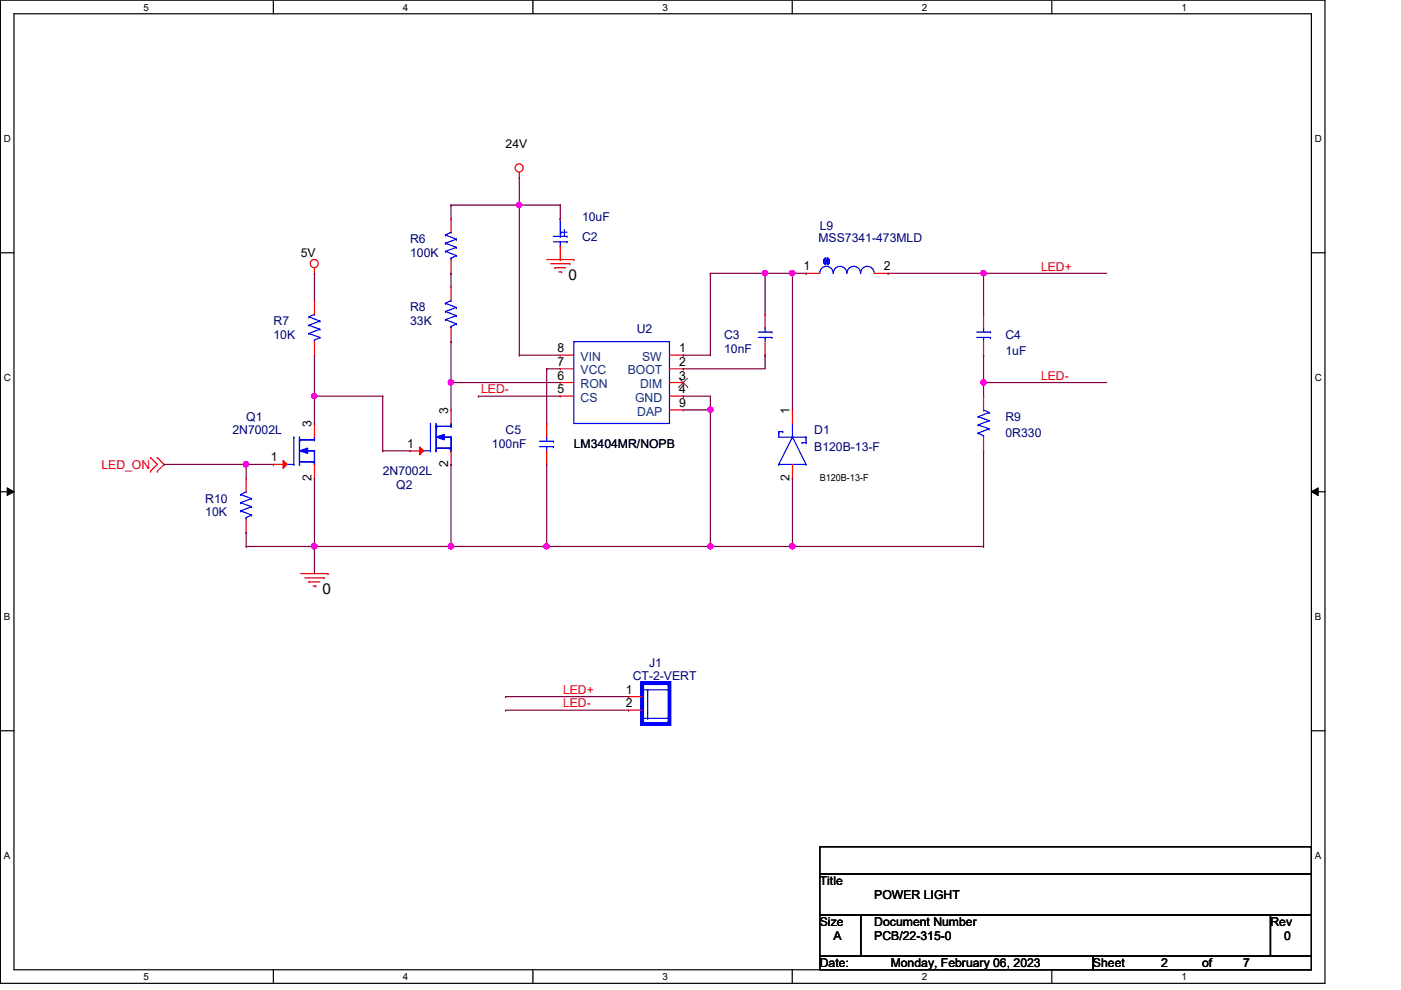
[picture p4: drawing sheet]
<svg xmlns="http://www.w3.org/2000/svg" width="297mm" height="210mm" viewBox="0 0 297 210" stroke-linecap="round" stroke-linejoin="round" font-family="sans-serif">
<path d="M.1 0h280.8v208.5h-280.8zM3 2.9h275v202.7h-275z" fill="none" stroke="#000" stroke-width=".25"/>
<g fill="#fff">
<path d="M30.4 .3h1.2v2.4h-1.2z"/>
<path d="M30.4 205.9h1.2v2.3h-1.2z"/>
</g>
<path d="M58 0v2.9M58 205.6v2.9" fill="none" stroke="#000" stroke-width=".25"/>
<g fill="#fff">
<path d="M85.4 .3h1.2v2.4h-1.2z"/>
<path d="M85.4 205.9h1.2v2.3h-1.2z"/>
</g>
<path d="M113 0v2.9M113 205.6v2.9" fill="none" stroke="#000" stroke-width=".25"/>
<g fill="#fff">
<path d="M140.5 .3h1.1v2.4h-1.1z"/>
<path d="M140.5 205.9h1.1v2.3h-1.1z"/>
</g>
<path d="M168 0v2.9M168 205.6v2.9" fill="none" stroke="#000" stroke-width=".25"/>
<g fill="#fff">
<path d="M195.4 .3h1.2v2.4h-1.2z"/>
<path d="M195.4 205.9h1.2v2.3h-1.2z"/>
</g>
<path d="M223 0v2.9M223 205.6v2.9" fill="none" stroke="#000" stroke-width=".25"/>
<g fill="#fff">
<path d="M250.5 .3h1.1v2.4h-1.1z"/>
<path d="M250.5 205.9h1.1v2.3h-1.1z"/>
<path d="M.8 28.2h1.5v2.4h-1.5z"/>
<path d="M278.8 28.2h1.4v2.4h-1.4z"/>
<path d="M.8 78.9h1.5v2.3h-1.5z"/>
<path d="M278.8 78.9h1.4v2.3h-1.4z"/>
</g>
<path d="M.1 53.6h2.9M278 53.6h2.9" fill="none" stroke="#000" stroke-width=".25"/>
<g fill="#fff">
<path d="M.8 129.6h1.4v2.3h-1.4z"/>
<path d="M278.8 129.6h1.3v2.3h-1.3z"/>
</g>
<path d="M.1 104.3h2.9M278 104.3h2.9" fill="none" stroke="#000" stroke-width=".25"/>
<path d="M1.5 103.4l1.5 .9-1.5 .8zM278 104.3l1.5-.9v1.7z" fill="#000"/>
<path d="M1.5 103.4l1.5 .9-1.5 .8zM278 104.3l1.5-.9v1.7z" fill="none" stroke="#000" stroke-width=".21"/>
<g fill="#fff">
<path d="M.8 180.3h1.4v2.3h-1.4z"/>
<path d="M278.8 180.3h1.3v2.3h-1.3z"/>
</g>
<path d="M.1 154.9h2.9M278 154.9h2.9M173.8 179.5h104.2v5.8h-104.2zM173.8 185.3h104.2v8.7h-104.2zM173.8 194h8.7v8.7h-8.7zM182.5 194h86.9v8.7h-86.9zM269.4 194h8.6v8.7h-8.6zM173.8 202.7h57.9v2.9h-57.9zM231.7 202.7h46.3v2.9h-46.3z" fill="none" stroke="#000" stroke-width=".25"/>
<g fill="none" stroke="#f00" stroke-width=".25">
<path d="M110.1 37.7h.1M110.1 36.5v1.2M66.7 58h.1M66.7 56.8v1.2M115.9 55h5.8M116.8 55.9h4M117.6 56.8h.1M117.6 56.8h2.3M118.5 57.7h.6M119.1 57.7h.1M120.8 55.9h.1M121.7 55h.1"/>
<path d="M208.5 75.3h.1M208.5 66.6h.1M208.5 66.6v2.9M208.5 72.4v2.9M31.9 99.9h.1M31.9 97h.1M31.9 97l1.5 1.5-1.5 1.4M33.4 97h.1M33.4 99.9h.1M33.4 97l1.4 1.5-1.4 1.4M63.8 121.6h5.8M64.6 122.5h4.1"/>
<path d="M65.5 123.4h.1M65.5 123.4h2.3M66.4 124.2h.6M67 124.2h.1M68.7 122.5h.1M69.6 121.6h.1"/>
<circle cx="110.1" cy="35.6" r=".85"/>
<circle cx="66.6" cy="55.9" r=".85"/>
</g>
<g fill="none" stroke="#00f" stroke-width=".25">
<path d="M207.1 71.5h2.9M207.1 70.4h2.9M208.5 69.5h.1M208.5 71.5h.1M208.5 69.5v.9M208.5 71.5v.9M210 71.5h.1M210 70.4h.1M89.8 95.6h1.5M91.3 95.6h.1M91.3 89.8h.1M91.3 89.8v5.8"/>
<path d="M92.5 95.6h.1M92.5 90.4h.1M92.5 89.8v5.8M92.5 90.4h3.1M92.5 95h3.1M92.7 90.4h.1M93.9 92.7h1.7M95.3 95h.1M95.6 90.4h.1M95.6 92.7h.1M95.6 95.6h.1M95.6 95h.1"/>
<path d="M95.6 89.8v.6M95.6 92.7v2.9"/>
</g>
<path d="M92.5 92.7l1.7-.6v1.2z" fill="#00f"/>
<path d="M92.5 92.7l1.7-.6v1.2z" fill="none" stroke="#00f" stroke-width=".25"/>
<path d="M89 94.7l.8 .9-.8 .8z" fill="#f00"/>
<path d="M86.9 95.6h.1M86.9 95.6h2.9M89 94.7l.8 .9-.8 .8zM95.6 98.5h.1M95.6 86.9h.1M95.6 86.9v2.9M95.6 95.6v2.9M115.9 98.5h.1M115.9 89.8h.1M115.9 89.8v2.9M115.9 95.6v2.9" fill="none" stroke="#f00" stroke-width=".25"/>
<g fill="none" stroke="#00f" stroke-width=".25">
<path d="M60.9 98.5h1.4M62.3 98.5h.1M62.3 92.7h.1M62.3 92.7v5.8M63.5 98.5h.1M63.5 93.3h.1M63.5 92.7v5.8M63.5 93.3h3.2M63.5 97.9h3.2M63.8 93.3h.1M64.9 95.6h1.8M66.4 97.9h.1"/>
<path d="M66.7 93.3h.1M66.7 95.6h.1M66.7 98.5h.1M66.7 97.9h.1M66.7 92.7v.6M66.7 95.6v2.9M114.4 94.7h2.9M114.4 93.6h2.9M115.9 92.7h.1M115.9 94.7h.1M115.9 92.7v.9M115.9 94.7v.9"/>
<path d="M117.3 94.7h.1M117.3 93.6h.1"/>
</g>
<path d="M63.5 95.6l1.7-.6v1.1z" fill="#00f"/>
<path d="M63.5 95.6l1.7-.6v1.1z" fill="none" stroke="#00f" stroke-width=".25"/>
<path d="M60 97.6l.9 .9-.9 .8z" fill="#f00"/>
<g fill="none" stroke="#f00" stroke-width=".25">
<path d="M95.6 46.4h.1M95.6 58h.1M95.6 46.4v2.8M95.6 55v3M118.8 46.4h.1M118.8 55h.1M118.8 52.2v2.8M170.9 58h.1M170.9 58h2.9M185.4 58h2.9M188.3 58h.1M66.7 63.7h.1"/>
<path d="M66.7 75.3h.1M66.7 63.7v2.9M66.7 72.4v2.9M95.6 60.8h.1M95.6 72.4h.1M95.6 60.8v2.9M95.6 69.5v2.9M118.8 78.2h.1M118.8 75.3h.1M118.8 75.3h2.9M118.8 78.2h2.9M141.9 75.3h3"/>
<path d="M141.9 78.2h3M144.9 75.3h.1M144.9 78.2h.1M162.2 75.3h.1M162.2 66.6h.1M162.2 66.6v2.9M162.2 72.4v2.9M58 98.5h.1M58 98.5h2.9M60 97.6l.9 .9-.9 .8zM66.7 89.8h.1M66.7 89.8v2.9"/>
<path d="M66.7 98.5v2.9M118.8 84h.1M118.8 81.1h.1M118.8 81.1h2.9M118.8 84h2.9M141.9 81.1h3M141.9 84h3M141.9 86.9h3M144.9 81.1h.1M144.9 84h.1M144.9 86.9h.1M168 86.9h.1"/>
<path d="M168 86.9v2.9M168 98.5v2.9M208.5 84h.1M208.5 95.6h.1M208.5 84v2.9M208.5 92.7v2.9M52.2 101.4h.1M52.2 112.9h.1M52.2 101.4v2.9M52.2 110.1v2.8M66.7 101.4h.1M168 101.4h.1"/>
<path d="M133.3 147.7h.1M133.3 150.6h.1M133.3 147.7h2.8M133.3 150.6h2.8"/>
</g>
<g fill="none" stroke="#00f" stroke-width=".25">
<path d="M94.4 53.3h.1M94.4 51.6h.1M94.4 49.8h.1M94.4 53.3l2.4 .9M94.4 51.6l2.4 .9M94.4 49.8l2.4 .9M95.6 49.2h.1M95.6 54.7h.1M95.6 49.2l-1.2 .6M95.6 54.7v.3M96.8 54.2h.1M96.8 52.5h.1"/>
<path d="M96.8 50.7h.1M96.8 54.2l-1.2 .5M96.8 52.5l-2.4 .8M96.8 50.7l-2.4 .9M117.3 50.1h2.9M117.3 51.3h2.9M118.8 52.2h.1M118.8 50.1h.1M118.8 46.4h.1M118.8 46.4v3.7M118.8 51.3v.9M119.1 49.2h.1"/>
<path d="M119.1 49.2h1.1M119.7 49.8h.1M119.7 48.7v1.1M120.2 50.1h.1M120.2 51.3h.1M173.8 58a1.42 1.42 0 0 1 1.4-1.5 1.42 1.42 0 0 1 1.5 1.5M174.7 55.6h.1M174.7 55h.1M174.7 55.6l.3 .3M174.7 55v.6M174.7 55l1.1 .6M175 54.7h.1"/>
<path d="M175 55.9h.1M175 54.7l-.3 .3M175 54.7h.6M175 54.7l.6 1.2M175 55.9h.6M175.6 54.7h.1M175.6 55.9h.1M175.6 54.7l-.6 1.2M175.6 54.7l.2 .3M175.8 55h.1M175.8 55.6h.1M175.8 55l-1.1 .6"/>
<path d="M175.8 55v.6M175.8 55.6l-.2 .3M176.7 58a1.42 1.42 0 0 1 1.4-1.5 1.42 1.42 0 0 1 1.4 1.5M179.6 58a1.44 1.44 0 0 1 1.4-1.5 1.44 1.44 0 0 1 1.5 1.5M182.5 58a1.42 1.42 0 0 1 1.4-1.5 1.42 1.42 0 0 1 1.4 1.5M65.5 70.7h.1M65.5 69h.1M65.5 67.2h.1M65.5 70.7l2.3 .8M65.5 69l2.3 .8M65.5 67.2l2.3 .9M66.7 66.6h.1"/>
<path d="M66.7 72.1h.1M66.7 66.6l-1.2 .6M66.7 72.1v.3M67.8 71.5h.1M67.8 69.8h.1M67.8 68.1h.1M67.8 71.5l-1.1 .6M67.8 69.8l-2.3 .9M67.8 68.1l-2.3 .9M94.4 67.8h.1M94.4 66h.1M94.4 64.3h.1"/>
<path d="M94.4 67.8l2.4 .9M94.4 66l2.4 .9M94.4 64.3l2.4 .9M95.6 63.7h.1M95.6 69.2h.1M95.6 69.2v.3M95.6 63.7l-1.2 .6M96.8 68.7h.1M96.8 66.9h.1M96.8 65.2h.1M96.8 68.7l-1.2 .5M96.8 66.9l-2.4 .9"/>
<path d="M96.8 65.2l-2.4 .8M121.7 72.4h20.2v17.4h-20.2zM160.8 71.5h2.9M160.8 70.4h2.9M162.2 69.5h.1M162.2 71.5h.1M162.2 69.5v.9M162.2 71.5v.9M163.7 71.5h.1M163.7 70.4h.1M165.1 98.5h.1M165.1 91.8h.1"/>
<path d="M165.1 91.5h.1M165.1 98.5h5.8M165.1 91.5v1.2h5.8M165.1 91.5h.9M166 91.5h.1M168 92.7h.1M168 89.8h.1M168 92.7l2.9 5.8M168 92.7l-2.9 5.8M168 89.8v2.9M170 93.9h.1M170 93.9h.9"/>
<path d="M170.9 98.5h.1M170.9 92.7h.1M170.9 93.9h.1M170.9 92.7v1.2M207.4 91.8h.1M207.4 90.1h.1M207.4 88.3h.1M207.4 91.8l1.1 .6M207.4 90.1l2.3 .8M207.4 88.3l2.3 .9M208.5 86.9h.1M208.5 92.4h.1"/>
<path d="M208.5 86.9l1.2 .6M208.5 92.4v.3M209.7 90.9h.1M209.7 89.2h.1M209.7 87.5h.1M209.7 90.9l-2.3 .9M209.7 89.2l-2.3 .9M209.7 87.5l-2.3 .8M51 108.3h.1M51 106.6h.1M51 104.9h.1M51 108.3l2.3 .9"/>
<path d="M51 106.6l2.3 .8M51 104.9l2.3 .8M52.2 104.3h.1M52.2 109.8h.1M52.2 104.3l-1.2 .6M52.2 109.8v.3M53.3 109.2h.1M53.3 107.4h.1M53.3 105.7h.1M53.3 109.2l-1.1 .6M53.3 107.4l-2.3 .9M53.3 105.7l-2.3 .9"/>
<path d="M136.1 146.3h5.8M136.1 152.3h5.8M137.3 152.3h.1M137.3 146.3v6M141.9 146.3h.1M141.9 152.3h.1"/>
</g>
<path d="M136.1 144.8h5.8v8.7h-5.8z" fill="none" stroke="#00f" stroke-width=".85"/>
<path d="M143.9 82h.1M144 80.2l1.8 1.8M145.8 80.2l-1.9 1.8M145.8 82h.1" fill="none" stroke="#804000" stroke-width=".21"/>
<path d="M110.1 37.7h.1M110.1 37.7v37.6M66.7 58h.1M66.7 58v5.7M95.6 43.5h.1M95.6 43.5v2.9M95.6 43.5h23.2M110.1 43.5h.1" fill="none" stroke="#800040" stroke-width=".25"/>
<circle cx="110.1" cy="43.4" r=".56" fill="#f0f"/>
<circle cx="110.1" cy="43.4" r=".56" fill="none" stroke="#f0f" stroke-width=".25"/>
<path d="M95.6 58h.1M95.6 58v2.8M118.8 43.5h.1M118.8 43.5v2.9M150.6 58h.1M150.6 58v17.3M150.6 58h17.4M162.2 58h.1M162.2 58v8.6M168 58h.1" fill="none" stroke="#800040" stroke-width=".25"/>
<circle cx="162.2" cy="57.9" r=".56" fill="#f0f"/>
<circle cx="162.2" cy="57.9" r=".56" fill="none" stroke="#f0f" stroke-width=".25"/>
<path d="M168 58h.1M168 58v28.9" fill="none" stroke="#800040" stroke-width=".25"/>
<circle cx="168" cy="57.9" r=".56" fill="#f0f"/>
<circle cx="168" cy="57.9" r=".56" fill="none" stroke="#f0f" stroke-width=".25"/>
<path d="M168 58h2.9M170.9 58h.1M188.3 58h.1M188.3 58h46.3M208.5 58h.1" fill="none" stroke="#800040" stroke-width=".25"/>
<circle cx="208.5" cy="57.9" r=".56" fill="#f0f"/>
<circle cx="208.5" cy="57.9" r=".56" fill="none" stroke="#f0f" stroke-width=".25"/>
<path d="M208.5 58h.1M208.5 58v8.6M95.6 72.4h.1M95.6 72.4v8.7" fill="none" stroke="#800040" stroke-width=".25"/>
<circle cx="95.6" cy="81.1" r=".56" fill="#f0f"/>
<circle cx="95.6" cy="81.1" r=".56" fill="none" stroke="#f0f" stroke-width=".25"/>
<g fill="none" stroke="#800040" stroke-width=".25">
<path d="M110.1 75.3h.1M110.1 75.3h8.7M115.9 78.2h.1M115.9 78.2h2.9M115.9 78.2v11.6M144.9 75.3h.1M144.9 78.2h.1M144.9 75.3h5.7M162.2 75.3h.1M162.2 75.3v2.9h-17.3M208.5 75.3h.1M208.5 75.3v5.8"/>
<path d="M95.6 81.1h.1M95.6 81.1h23.2M95.6 81.1v5.8M208.5 81.1h.1M208.5 81.1h26.1"/>
</g>
<circle cx="208.5" cy="81.1" r=".56" fill="#f0f"/>
<circle cx="208.5" cy="81.1" r=".56" fill="none" stroke="#f0f" stroke-width=".25"/>
<path d="M66.7 75.3v8.7M66.7 84h.1M66.7 84h14.4M101.4 84h.1M101.4 84h17.4M144.9 84h.1M144.9 84h5.7v2.9M150.6 86.9h.1M208.5 81.1h.1M208.5 81.1v2.9" fill="none" stroke="#800040" stroke-width=".25"/>
<circle cx="66.6" cy="84" r=".56" fill="#f0f"/>
<circle cx="66.6" cy="84" r=".56" fill="none" stroke="#f0f" stroke-width=".25"/>
<path d="M34.8 98.5h.1M34.8 98.5h17.4M81.1 84h.1M81.1 95.6h.1M81.1 84v11.6M81.1 95.6h5.8M208.5 95.6v20.3M208.5 115.9h.1" fill="none" stroke="#800040" stroke-width=".25"/>
<circle cx="52.1" cy="98.5" r=".56" fill="#f0f"/>
<circle cx="52.1" cy="98.5" r=".56" fill="none" stroke="#f0f" stroke-width=".25"/>
<path d="M52.2 98.5h.1M52.2 98.5v2.9M52.2 98.5h5.8M115.9 98.5h.1M115.9 98.5v17.4M168 101.4h.1M168 101.4v14.5" fill="none" stroke="#800040" stroke-width=".25"/>
<circle cx="168" cy="115.8" r=".56" fill="#f0f"/>
<circle cx="168" cy="115.8" r=".56" fill="none" stroke="#f0f" stroke-width=".25"/>
<path d="M95.6 98.5h.1M95.6 98.5v17.4" fill="none" stroke="#800040" stroke-width=".25"/>
<circle cx="95.6" cy="115.8" r=".56" fill="#f0f"/>
<circle cx="95.6" cy="115.8" r=".56" fill="none" stroke="#f0f" stroke-width=".25"/>
<path d="M66.7 101.4h.1M66.7 101.4v14.5" fill="none" stroke="#800040" stroke-width=".25"/>
<circle cx="66.6" cy="115.8" r=".56" fill="#f0f"/>
<circle cx="66.6" cy="115.8" r=".56" fill="none" stroke="#f0f" stroke-width=".25"/>
<path d="M66.7 89.8h.1M66.7 84v5.8M52.2 112.9h.1M52.2 115.9h.1M52.2 115.9h43.4M52.2 112.9v3M66.7 115.9h.1M66.7 115.9v5.7M115.9 115.9h52.1M150.6 115.9h.1" fill="none" stroke="#800040" stroke-width=".25"/>
<circle cx="115.9" cy="115.8" r=".56" fill="#f0f"/>
<circle cx="115.9" cy="115.8" r=".56" fill="none" stroke="#f0f" stroke-width=".25"/>
<circle cx="150.6" cy="115.8" r=".56" fill="#f0f"/>
<circle cx="150.6" cy="115.8" r=".56" fill="none" stroke="#f0f" stroke-width=".25"/>
<path d="M144.9 86.9h5.7M150.6 86.9h.1M150.6 86.9v29M95.6 115.9h20.3M115.9 115.9h.1M150.6 115.9h.1M168 115.9h.1M168 115.9h40.5M107.2 147.7h.1M107.2 150.6h.1M107.2 147.7h26.1M107.2 150.6h26.1" fill="none" stroke="#800040" stroke-width=".25"/>
<circle cx="150.6" cy="86.9" r=".56" fill="#f0f"/>
<circle cx="150.6" cy="86.9" r=".56" fill="none" stroke="#f0f" stroke-width=".25"/>
<circle cx="110.1" cy="43.4" r=".56" fill="#f0f"/>
<circle cx="110.1" cy="43.4" r=".56" fill="none" stroke="#f0f" stroke-width=".25"/>
<circle cx="162.2" cy="57.9" r=".56" fill="#f0f"/>
<circle cx="162.2" cy="57.9" r=".56" fill="none" stroke="#f0f" stroke-width=".25"/>
<circle cx="168" cy="57.9" r=".56" fill="#f0f"/>
<circle cx="168" cy="57.9" r=".56" fill="none" stroke="#f0f" stroke-width=".25"/>
<circle cx="208.5" cy="57.9" r=".56" fill="#f0f"/>
<circle cx="208.5" cy="57.9" r=".56" fill="none" stroke="#f0f" stroke-width=".25"/>
<circle cx="95.6" cy="81.1" r=".56" fill="#f0f"/>
<circle cx="95.6" cy="81.1" r=".56" fill="none" stroke="#f0f" stroke-width=".25"/>
<circle cx="208.5" cy="81.1" r=".56" fill="#f0f"/>
<circle cx="208.5" cy="81.1" r=".56" fill="none" stroke="#f0f" stroke-width=".25"/>
<circle cx="66.6" cy="84" r=".56" fill="#f0f"/>
<circle cx="66.6" cy="84" r=".56" fill="none" stroke="#f0f" stroke-width=".25"/>
<circle cx="52.1" cy="98.5" r=".56" fill="#f0f"/>
<circle cx="52.1" cy="98.5" r=".56" fill="none" stroke="#f0f" stroke-width=".25"/>
<circle cx="168" cy="115.8" r=".56" fill="#f0f"/>
<circle cx="168" cy="115.8" r=".56" fill="none" stroke="#f0f" stroke-width=".25"/>
<circle cx="95.6" cy="115.8" r=".56" fill="#f0f"/>
<circle cx="95.6" cy="115.8" r=".56" fill="none" stroke="#f0f" stroke-width=".25"/>
<circle cx="66.6" cy="115.8" r=".56" fill="#f0f"/>
<circle cx="66.6" cy="115.8" r=".56" fill="none" stroke="#f0f" stroke-width=".25"/>
<circle cx="115.9" cy="115.8" r=".56" fill="#f0f"/>
<circle cx="115.9" cy="115.8" r=".56" fill="none" stroke="#f0f" stroke-width=".25"/>
<circle cx="150.6" cy="115.8" r=".56" fill="#f0f"/>
<circle cx="150.6" cy="115.8" r=".56" fill="none" stroke="#f0f" stroke-width=".25"/>
<circle cx="150.6" cy="86.9" r=".56" fill="#f0f"/>
<circle cx="150.6" cy="86.9" r=".56" fill="none" stroke="#f0f" stroke-width=".25"/>
<g font-size="3.2">
<text x="120.5" y="59.3">0</text>
<text x="68.4" y="125.9">0</text>
</g>
<g font-size="2.6">
<text x="107.2" y="31.3">24V</text>
<text x="63.8" y="54.5">5V</text>
<text x="170.3" y="57.3">1</text>
<text x="187.4" y="57.3">2</text>
<text x="118.2" y="77.6">7</text>
<text x="118.2" y="74.7">8</text>
<text x="144" y="74.7">1</text>
<text x="144" y="77.6">2</text>
<text x="118.2" y="83.4">5</text>
<text x="118.2" y="80.5">6</text>
<text x="144" y="80.5">3</text>
<text x="144" y="83.4">4</text>
<text x="95" y="87.8" transform="rotate(-90 95 87.8)">3</text>
<text x="144" y="86.3">9</text>
<text x="167.4" y="87.8" transform="rotate(-90 167.4 87.8)">1</text>
<text x="66" y="90.6" transform="rotate(-90 66 90.6)">3</text>
<text x="86.4" y="95">1</text>
<text x="57.4" y="97.8">1</text>
<text x="66" y="101.9" transform="rotate(-90 66 101.9)">2</text>
<text x="95" y="99.1" transform="rotate(-90 95 99.1)">2</text>
<text x="167.4" y="101.9" transform="rotate(-90 167.4 101.9)">2</text>
<text x="132.7" y="147.1">1</text>
<text x="132.7" y="149.9">2</text>
<text x="173.8" y="187.7">Title</text>
<text x="185.4" y="190.6">POWER LIGHT</text>
<text x="173.8" y="196.3">Size</text>
<text x="185.4" y="196.3">Document Number</text>
<text x="269.4" y="196.3">Rev</text>
<text x="176.7" y="199.3">A</text>
<text x="185.4" y="199.3">PCB/22-315-0</text>
<text x="272.2" y="199.3">0</text>
<text x="173.8" y="205.1">Date:</text>
<text x="188.8" y="205.1">Monday, February 06, 2023</text>
<text x="231.7" y="205.1">Sheet</text>
<text x="246.2" y="205.1">2</text>
<text x="254.9" y="205.1">of</text>
<text x="263.6" y="205.1">7</text>
</g>
<g font-size="2.6" fill="#000080">
<text x="123.4" y="46.9">10uF</text>
<text x="86.9" y="51.6">R6</text>
<text x="123.4" y="51">C2</text>
<text x="173.5" y="51.3">MSS7341-473MLD</text>
<text x="173.8" y="48.7">L9</text>
<text x="86.9" y="54.5">100K</text>
<text x="58" y="69">R7</text>
<text x="58" y="71.8">10K</text>
<text x="86.9" y="66">R8</text>
<text x="86.9" y="69">33K</text>
<text x="135" y="70.7">U2</text>
<text x="153.5" y="71.8">C3</text>
<text x="213.2" y="71.8">C4</text>
<text x="153.5" y="74.8">10nF</text>
<text x="213.2" y="75.3">1uF</text>
<text x="52.2" y="89.2">Q1</text>
<text x="213.2" y="89.2">R9</text>
<text x="49.3" y="92.1">2N7002L</text>
<text x="104.3" y="95">100nF</text>
<text x="107.2" y="92.1">C5</text>
<text x="121.7" y="95">LM3404MR/NOPB</text>
<text x="172.6" y="92.1">D1</text>
<text x="172.6" y="95.6">B120B-13-F</text>
<text x="213.2" y="92.7">0R330</text>
<text x="81.1" y="100.8">2N7002L</text>
<text x="43.5" y="106.6">R10</text>
<text x="84" y="103.7">Q2</text>
<text x="43.5" y="109.5">10K</text>
<text x="137.6" y="141.4">J1</text>
<text x="134.2" y="144.2">CT-2-VERT</text>
</g>
<g font-size="2.6" fill="#f00">
<text x="220.7" y="57.4">LED+</text>
<text x="102" y="83.4">LED-</text>
<text x="220.7" y="80.5">LED-</text>
<text x="21.5" y="99.4">LED_ON</text>
<text x="119.4" y="147.1">LED+</text>
<text x="119.4" y="150">LED-</text>
</g>
<g font-size="2.6" fill="#004080">
<text x="123.1" y="76.5">VIN</text>
<text x="136.1" y="76.5">SW</text>
<text x="123.1" y="82.3">RON</text>
<text x="123.1" y="79.4">VCC</text>
<text x="133.1" y="79.4">BOOT</text>
<text x="135.7" y="82.3">DIM</text>
<text x="123.1" y="85.2">CS</text>
<text x="134.7" y="85.2">GND</text>
<text x="135.1" y="88.1">DAP</text>
</g>
<g font-size="2.1">
<text x="30.4" y="2.2">5</text>
<text x="85.4" y="2.2">4</text>
<text x="140.5" y="2.2">3</text>
<text x="195.4" y="2.2">2</text>
<text x="250.5" y="2.2">1</text>
<text x=".8" y="30.1">D</text>
<text x="278.8" y="30.1">D</text>
<text x=".8" y="80.8">C</text>
<text x="278.8" y="80.8">C</text>
<text x=".8" y="131.5">B</text>
<text x="278.8" y="131.5">B</text>
<text x=".8" y="182.2">A</text>
<text x="278.8" y="182.2">A</text>
<text x="30.4" y="207.8">5</text>
<text x="85.4" y="207.8">4</text>
<text x="140.5" y="207.8">3</text>
<text x="195.4" y="207.8">2</text>
<text x="250.5" y="207.8">1</text>
</g>
<text font-size="2" x="173.8" y="102">B120B-13-F</text>
</svg>
